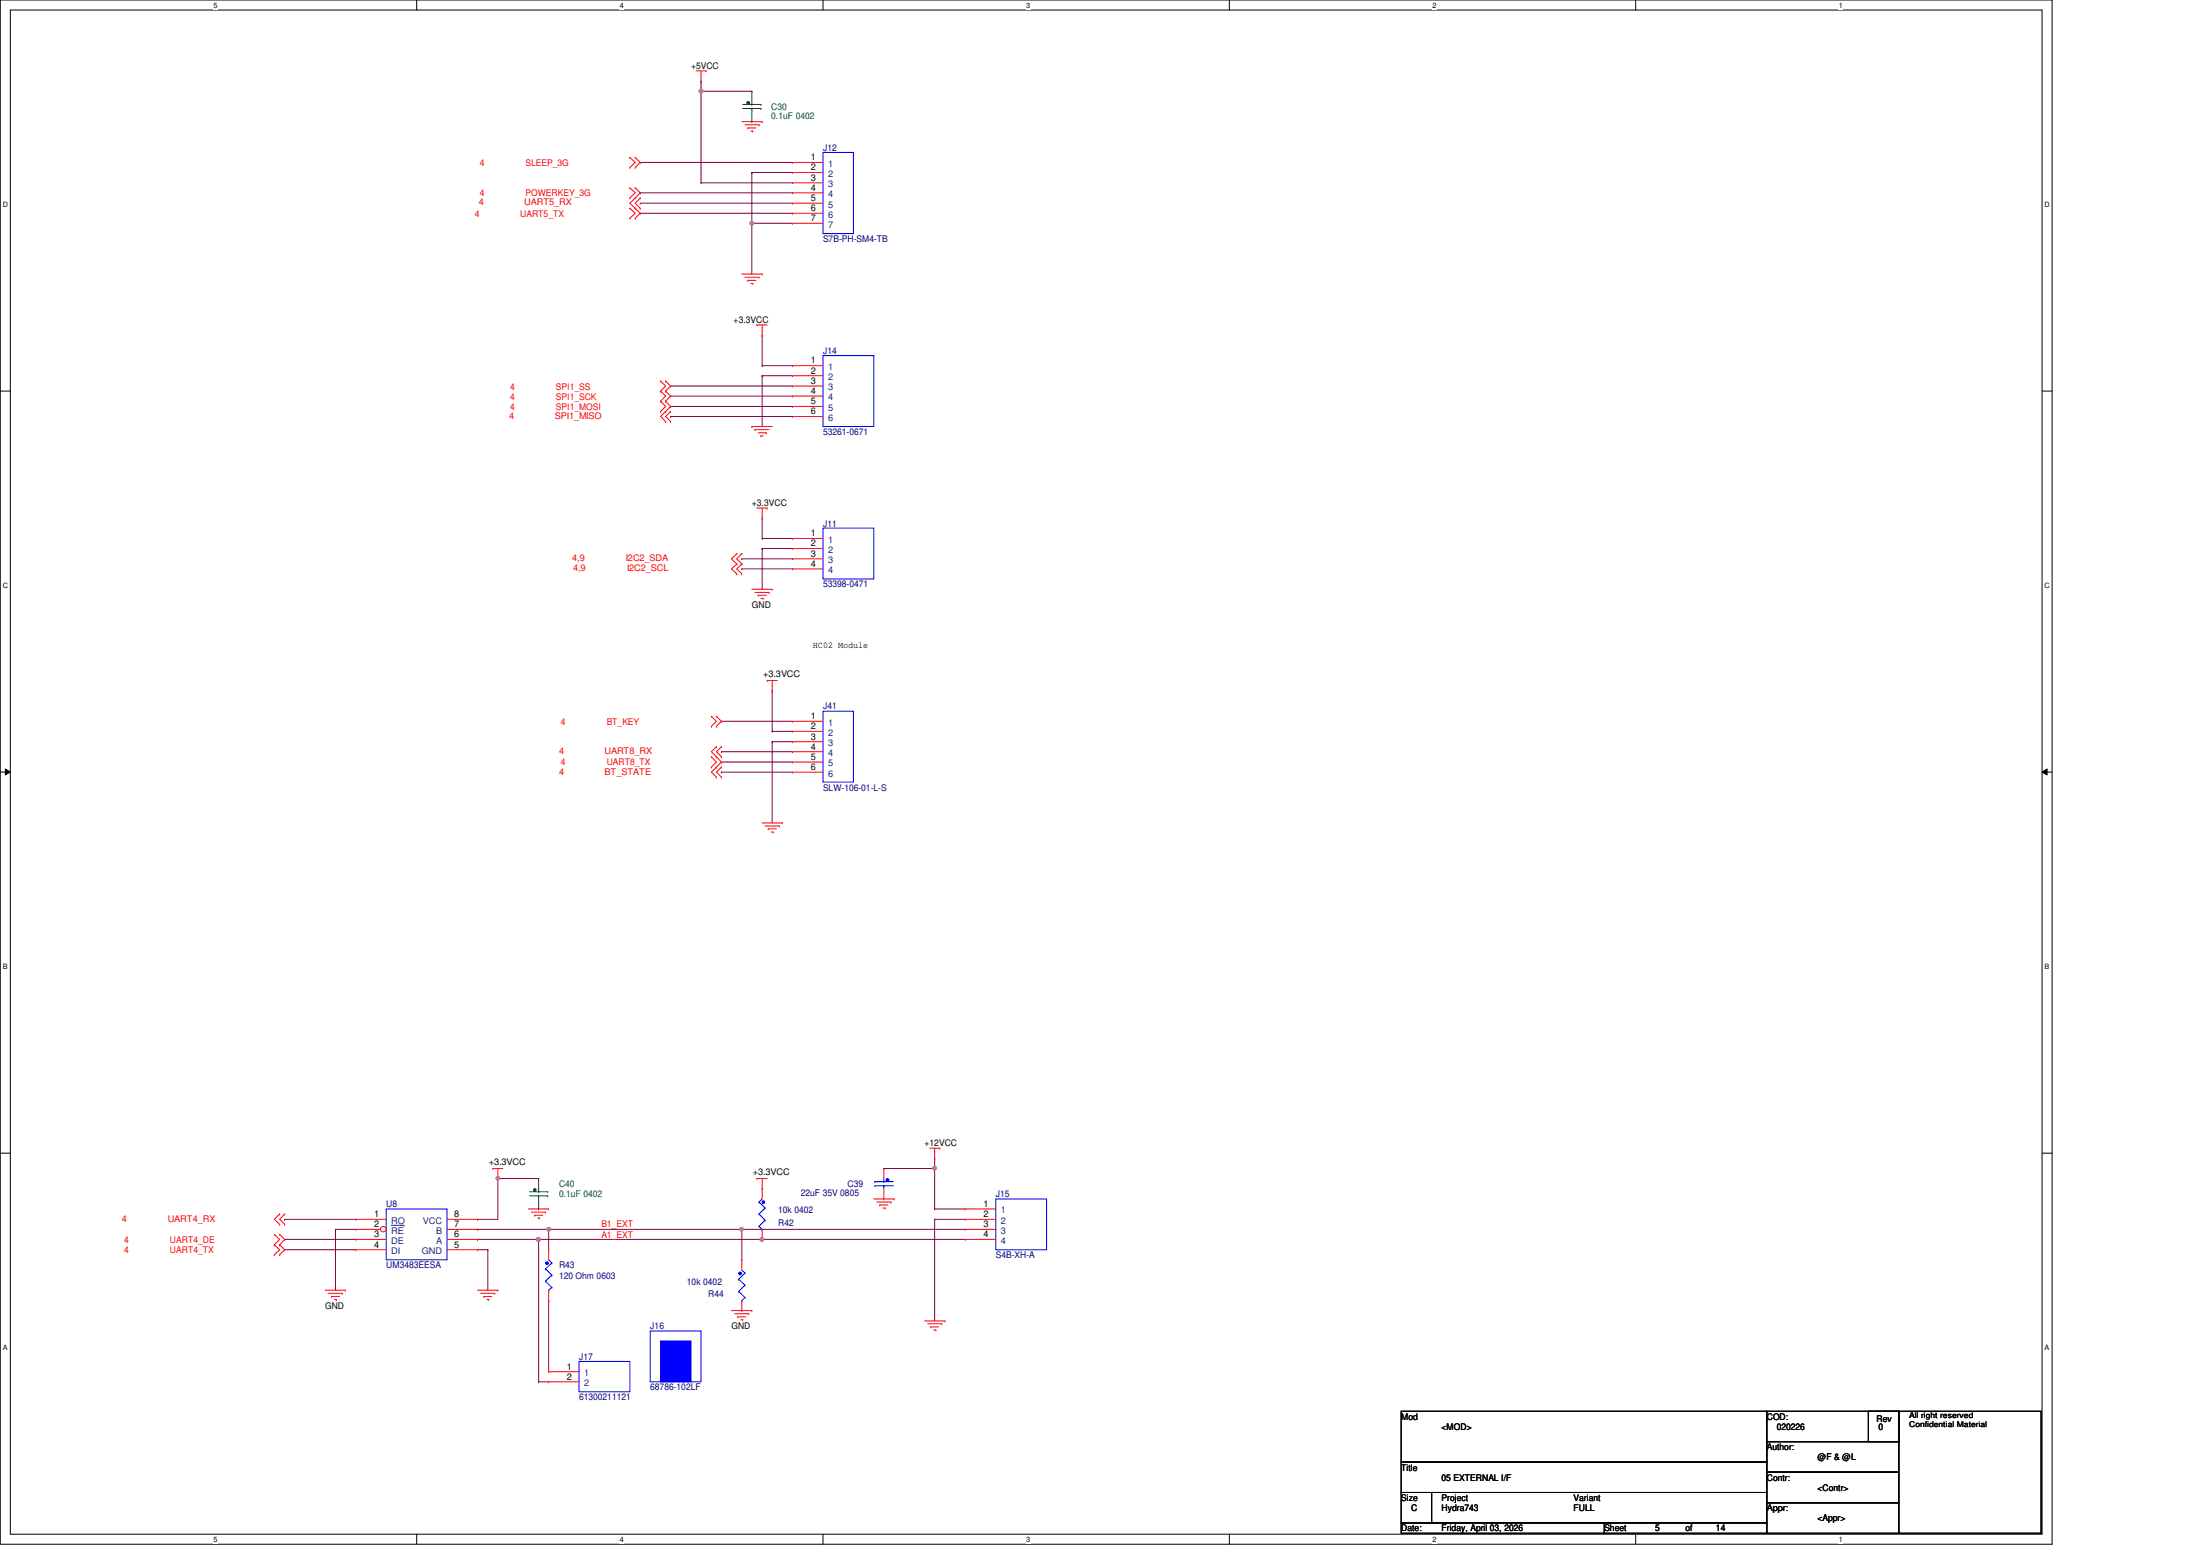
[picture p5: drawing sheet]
<svg xmlns="http://www.w3.org/2000/svg" width="297mm" height="210mm" viewBox="0 0 297 210" stroke-linecap="round" stroke-linejoin="round" font-family="sans-serif">
<path d="M0 0h277.1v208.4h-277.1zM1.4 1.4h274.3v205.7h-274.3z" fill="none" stroke="#000" stroke-width=".14"/>
<g fill="#fff">
<path d="M28.8 .1h.6v1.1h-.6z"/>
<path d="M28.8 207.2h.6v1.1h-.6z"/>
</g>
<path d="M56.3 0v1.4M56.3 207.1v1.3" fill="none" stroke="#000" stroke-width=".14"/>
<g fill="#fff">
<path d="M83.7 .1h.5v1.1h-.5z"/>
<path d="M83.7 207.2h.5v1.1h-.5z"/>
</g>
<path d="M111.1 0v1.4M111.1 207.1v1.3" fill="none" stroke="#000" stroke-width=".14"/>
<g fill="#fff">
<path d="M138.6 .1h.5v1.1h-.5z"/>
<path d="M138.6 207.2h.5v1.1h-.5z"/>
</g>
<path d="M166 0v1.4M166 207.1v1.3" fill="none" stroke="#000" stroke-width=".14"/>
<g fill="#fff">
<path d="M193.4 .1h.6v1.1h-.6z"/>
<path d="M193.4 207.2h.6v1.1h-.6z"/>
</g>
<path d="M220.8 0v1.4M220.8 207.1v1.3" fill="none" stroke="#000" stroke-width=".14"/>
<g fill="#fff">
<path d="M248.3 .1h.5v1.1h-.5z"/>
<path d="M248.3 207.2h.5v1.1h-.5z"/>
<path d="M.4 27.1h.7v1.1h-.7z"/>
<path d="M276.1 27.1h.7v1.1h-.7z"/>
<path d="M.4 78.5h.7v1.1h-.7z"/>
<path d="M276.1 78.5h.7v1.1h-.7z"/>
</g>
<path d="M0 52.8h1.4M275.7 52.8h1.4" fill="none" stroke="#000" stroke-width=".14"/>
<g fill="#fff">
<path d="M.4 129.9h.6v1.1h-.6z"/>
<path d="M276.1 129.9h.6v1.1h-.6z"/>
</g>
<path d="M0 104.2h1.4M.7 103.8l.7 .4-.7 .4zM275.7 104.2l.7-.4v.8zM275.7 104.2h1.4" fill="none" stroke="#000" stroke-width=".14"/>
<path d="M.7 103.8l.7 .4-.7 .4zM275.7 104.2l.7-.4v.8z" fill="#000"/>
<g fill="#fff">
<path d="M.4 181.4h.6v1.1h-.6z"/>
<path d="M276.1 181.4h.6v1.1h-.6z"/>
</g>
<path d="M0 155.7h1.4M275.7 155.7h1.4" fill="none" stroke="#000" stroke-width=".14"/>
<path d="M45.3 165.9h.1M45.3 165.9v8.3M74.1 165.9h.1M74.1 165.9h56.2M100.2 165.9h.1M100.2 165.9v4.2M102.9 167.3h.1M102.9 167.3h27.4" fill="none" stroke="#7f0040" stroke-width=".14"/>
<circle cx="100.1" cy="165.9" r=".25" fill="#f0f"/>
<circle cx="100.1" cy="165.9" r=".25" fill="none" stroke="#f0f" stroke-width=".14"/>
<circle cx="74.1" cy="165.9" r=".25" fill="#f0f"/>
<circle cx="74.1" cy="165.9" r=".25" fill="none" stroke="#f0f" stroke-width=".14"/>
<path d="M72.7 167.3h.1M72.7 167.3h30.2" fill="none" stroke="#7f0040" stroke-width=".14"/>
<circle cx="102.9" cy="167.3" r=".26" fill="#f0f"/>
<circle cx="102.9" cy="167.3" r=".26" fill="none" stroke="#f0f" stroke-width=".14"/>
<circle cx="72.7" cy="167.3" r=".26" fill="#f0f"/>
<circle cx="72.7" cy="167.3" r=".26" fill="none" stroke="#f0f" stroke-width=".14"/>
<g fill="none" stroke="#7f0040" stroke-width=".14">
<path d="M67.2 159.1h.1M67.2 159.1v5.5h-2.7M67.2 159.1h5.5M64.5 164.6h.1M64.5 168.7h.1M64.5 168.7h1.4M65.9 168.7h.1M65.9 168.7v5.5M72.7 167.3h.1M72.7 167.3v19.2M74.1 165.9h.1M74.1 165.9v2.8"/>
<path d="M72.7 186.5h.1M72.7 186.5h1.4"/>
</g>
<circle cx="67.2" cy="159.1" r=".25" fill="#f0f"/>
<circle cx="67.2" cy="159.1" r=".25" fill="none" stroke="#f0f" stroke-width=".14"/>
<path d="M64.5 167.3h.1M64.5 167.3h8.2" fill="none" stroke="#7f0040" stroke-width=".14"/>
<circle cx="72.7" cy="167.3" r=".26" fill="#f0f"/>
<circle cx="72.7" cy="167.3" r=".26" fill="none" stroke="#f0f" stroke-width=".14"/>
<path d="M64.5 165.9h.1M64.5 165.9h9.6" fill="none" stroke="#7f0040" stroke-width=".14"/>
<circle cx="74.1" cy="165.9" r=".25" fill="#f0f"/>
<circle cx="74.1" cy="165.9" r=".25" fill="none" stroke="#f0f" stroke-width=".14"/>
<g fill="none" stroke="#7f0040" stroke-width=".14">
<path d="M94.7 12.3h.1M94.7 12.3v12.4M102.9 50.7h.1M102.9 45.3h.1M102.9 49.4h.1M102.9 45.3v4.1M102.9 50.7v6.9M102.9 50.7h4.1M102.9 49.4h4.1M100.2 75.4h.1M100.2 76.8h.1M100.2 75.4h6.8"/>
<path d="M100.2 76.8h6.8M102.9 74h.1M102.9 69.9h.1M102.9 72.7h.1M102.9 69.9v2.8M102.9 74v5.5M102.9 74h4.1M102.9 72.7h4.1M119.3 157.7h.1M126.2 156.3h.1M126.2 156.3v1.4h-6.9M38.4 164.6h.1"/>
<path d="M38.4 167.3h.1M38.4 168.7h.1M38.4 164.6h9.6M38.4 167.3h9.6M38.4 168.7h9.6M45.3 165.9h.1M45.3 165.9h2.7M74.1 175.6h.1M74.1 175.6v9.6M126.2 164.6h.1M126.2 164.6v13.7"/>
</g>
<circle cx="94.7" cy="12.3" r=".26" fill="#f0f"/>
<circle cx="94.7" cy="12.3" r=".26" fill="none" stroke="#f0f" stroke-width=".14"/>
<path d="M94.7 24.7h.1M94.7 24.7h12.3M101.5 23.3h.1M101.5 30.1h.1M101.5 23.3h5.5M101.5 23.3v6.8M101.5 30.1h5.5" fill="none" stroke="#7f0040" stroke-width=".14"/>
<circle cx="101.5" cy="30.1" r=".26" fill="#f0f"/>
<circle cx="101.5" cy="30.1" r=".26" fill="none" stroke="#f0f" stroke-width=".14"/>
<g fill="none" stroke="#7f0040" stroke-width=".14">
<path d="M94.7 12.3h.1M94.7 11h.1M94.7 12.3h6.8M94.7 11v1.3M86.4 26h.1M86.4 27.4h.1M86.4 28.8h.1M86.4 21.9h.1M86.4 26h20.6M86.4 27.4h20.6M86.4 28.8h20.6M86.4 21.9h20.6"/>
<path d="M101.5 30.1h.1M101.5 30.1v6.9M90.5 52.1h.1M90.5 53.5h.1M90.5 54.9h.1M90.5 56.2h.1M90.5 52.1h16.5M90.5 53.5h16.5M90.5 54.9h16.5M90.5 56.2h16.5M97.4 97.4h.1M97.4 97.4h9.6"/>
<path d="M104.3 93.3h.1M104.3 98.7h.1M104.3 93.3v5.4M104.3 98.7h2.7M97.4 101.5h.1M97.4 102.9h.1M97.4 104.2h.1M97.4 101.5h9.6M97.4 102.9h9.6M97.4 104.2h9.6M104.3 100.1h.1M104.3 100.1v11"/>
<path d="M104.3 100.1h2.7M126.2 157.7h.1M126.2 157.7v5.5M126.2 163.2h.1M126.2 163.2h4.1"/>
</g>
<circle cx="126.2" cy="157.7" r=".26" fill="#f0f"/>
<circle cx="126.2" cy="157.7" r=".26" fill="none" stroke="#f0f" stroke-width=".14"/>
<path d="M126.2 164.6h.1M126.2 164.6h4.1" fill="none" stroke="#7f0040" stroke-width=".14"/>
<g fill="none" stroke="#f00" stroke-width=".14">
<path d="M94 9.6h1.3M94.7 11h.1M94.7 9.6v1.4M95.3 9.6h.1M100.2 16.4h2.7M100.6 16.8h1.9M101 17.3h.1M101 17.3h1.1M101.4 17.7h.2M101.6 17.7h.1M102.5 16.8h.1M102.9 16.4h.1"/>
<path d="M85 26.7h.1M85 25.4h.1M85 29.5h.1M85 28.1h.1M85 22.6h.1M85 21.3h.1M85 25.4l.8 .6-.8 .7M85 28.1l.8 .7-.8 .7M85 21.3l.8 .6-.8 .7M85.8 25.4h.1M85.8 26.7h.1M85.8 28.1h.1"/>
<path d="M85.8 29.5h.1M85.8 21.3h.1M85.8 22.6h.1M85.8 25.4l.6 .6-1.4 1.4 .8 .7M85.8 28.1l.6 .7-.6 .7M85.8 21.3l.6 .6-.6 .7M86.4 26.7h.1M86.4 28.1h.1M86.4 26.7l-.6 .7 .6 .7M100.2 37h2.7M100.6 37.4h1.9M101 37.8h.1"/>
<path d="M101 37.8h1.1M101.4 38.3h.2M101.6 38.3h.1M102.5 37.4h.1M102.9 37h.1M89.2 52.8h.1M89.2 51.4h.1M89.2 54.1h.1M89.2 55.5h.1M89.2 51.4l.7 .7-.7 .7M89.2 52.8l.7 .7-.7 .6M89.2 54.1l.7 .8-.7 .6"/>
<path d="M89.9 51.4h.1M89.9 52.8h.1M89.9 54.1h.1M89.9 55.5h.1M89.9 56.9h.1M89.9 51.4l.6 .7-.6 .7M89.9 52.8l.6 .7-.6 .6M89.9 54.1l.6 .8-1.3 1.3 .7 .7M90.5 55.5h.1M90.5 56.9h.1M90.5 55.5l-.6 .7 .6 .7M101.5 57.6h.1"/>
<path d="M101.5 57.6h2.8M101.9 58h.1M101.9 58h1.9M102.2 43.9h.1M102.2 43.9h1.4M102.4 58.4h1.1M102.7 58.8h.1M102.7 58.8h.3M102.9 45.3h.1M102.9 43.9v1.4M103.5 58.4h.1M107 49.4h.1"/>
<path d="M107 50.7h.1M107 52.1h.1M107 53.5h.1M107 54.9h.1M107 56.2h.1M107 49.4h4.1M107 50.7h4.1M107 52.1h4.1M107 53.5h4.1M107 54.9h4.1M107 56.2h4.1M99.5 74.7h.1"/>
<path d="M99.5 76.1h.1M99.5 77.5h.1M99.5 74.7l-.7 .7 .7 .7M99.5 76.1l-.7 .7 .7 .7M100.2 74.7h.1M100.2 76.1h.1M100.2 77.5h.1M100.2 74.7l-.7 .7 .7 .7M100.2 76.1l-.7 .7 .7 .7M101.5 79.5h2.8M101.9 80h1.9M102.2 68.6h1.4"/>
<path d="M102.9 69.9h.1M102.9 68.6v1.3M103.6 68.6h.1M103.8 80h.1M104.3 79.5h.1M96.1 98h.1M96.1 96.7h.1M96.1 96.7l.6 .7-.6 .6M96.7 96.7h.1M96.7 98h.1M96.7 96.7l.7 .7-.7 .6M102.4 80.3h.1"/>
<path d="M102.4 80.3h1.1M102.7 80.8h.3M103 80.8h.1M103.6 91.9h.1M103.6 91.9h1.3M104.3 93.3h.1M104.3 91.9v1.4M96.1 103.5h.1M96.1 102.2h.1M96.1 102.2l.6 .7-.6 .6M96.7 102.2h.1M96.7 103.5h.1"/>
<path d="M96.7 100.8h.1M96.7 104.9h.1M96.7 102.2l.7 .7-1.3 1.3 .6 .7M96.7 100.8l-.6 .7 .6 .7M97.4 100.8h.1M97.4 102.2h.1M97.4 103.5h.1M97.4 104.9h.1M97.4 100.8l-.7 .7 .7 .7M97.4 103.5l-.7 .7 .7 .7M102.9 111.1h2.7M103.3 111.5h1.9"/>
<path d="M103.7 111.9h.1M103.7 111.9h1.1M104.1 112.3h.3M104.4 112.3h.1M105.2 111.5h.1M105.6 111.1h.1M66.5 157.7h.1M66.5 157.7h1.4M67.2 159.1h.1M67.2 157.7v1.4M102.2 159.1h.1M102.2 159.1h1.4"/>
<path d="M102.9 159.1v1.3M125.5 155h1.4M126.2 156.3h.1M126.2 155v1.3M126.9 155h.1M37 169.4h.1M37 168h.1M37 166.6h.1M37 168l.8 .7-.8 .7M37 166.6l.8 .7-.8 .7M37.8 168h.1M37.8 169.4h.1"/>
<path d="M37.8 163.9h.1M37.8 165.3h.1M37.8 166.6h.1M37.8 168l.6 .7-.6 .7M37.8 163.9l-.8 .7 .8 .7M37.8 166.6l.6 .7-.6 .7M38.4 163.9h.1M38.4 165.3h.1M38.4 163.9l-.6 .7 .6 .7M43.9 174.2h2.7M44.3 174.6h1.9M44.7 175h.1"/>
<path d="M44.7 175h1.1M45.2 175.4h.2M45.4 175.4h.1M46.2 174.6h.1M46.6 174.2h.1M64.5 174.2h2.7M64.9 174.6h1.9M65.3 175h.1M65.3 175h1.1M65.7 175.4h.3M66 175.4h.1M66.8 174.6h.1"/>
<path d="M67.2 174.2h.1M71.3 163.2h2.8M71.8 163.6h1.9M72.2 164h.1M72.2 164h1.1M72.6 164.4h.3M72.9 164.4h.1M73.7 163.6h.1M74.1 163.2h.1M98.8 176.9h2.7M99.2 177.3h1.9M99.6 177.8h.1"/>
<path d="M99.6 177.8h1.1M100 178.1h.3M100.3 178.1h.1M101.1 177.3h.1M101.5 176.9h.1M102.9 160.4h.1M118 161.8h2.7M118.4 162.3h1.9M118.8 162.6h.1M118.8 162.6h1.1M119.2 163.1h.3M119.5 163.1h.1"/>
<path d="M120.3 162.3h.1M120.7 161.8h.1M124.8 178.3h2.8M125.3 178.7h1.9M125.6 179.1h.1M125.6 179.1h1.1M126.1 179.5h.3M126.4 179.5h.1M127.2 178.7h.1M127.6 178.3h.1"/>
</g>
<path d="M189.2 197.4h49.3v4.1h-49.3zM189.2 190.5h49.3v6.9h-49.3zM238.5 190.5h17.9v4.1h-17.9zM238.5 194.6h17.9v4.1h-17.9zM238.5 198.7h17.9v4.2h-17.9zM252.3 190.5h4.1v4.1h-4.1zM256.4 190.5h19.2v16.5h-19.2zM189.2 201.5h4.1v4.1h-4.1zM189.2 205.6h27.4v1.4h-27.4zM193.3 201.5h45.2v4.1h-45.2zM216.6 205.6h21.9v1.4h-21.9zM238.5 202.9h17.9v4.1h-17.9z" fill="none" stroke="#000" stroke-width=".14"/>
<path d="M111.1 48h6.9v9.6h-6.9z" fill="none" stroke="#00f" stroke-width=".14"/>
<path d="M100.3 14.6h2.4M100.3 14.1h2.4M101.5 14.6h.1M101.5 14.6v.5M102.7 14.6h.1M102.7 14.1h.1" fill="none" stroke="#007f00" stroke-width=".14"/>
<path d="M100.9 13.8h.3v.2h-.3z" fill-rule="evenodd" fill="#007f00"/>
<path d="M100.9 13.8h.3v.2h-.3zM101.5 14.1h.1M101.5 12.3h.1M101.5 16.4h.1M101.5 12.3v1.8M101.5 15.1v1.3" fill="none" stroke="#007f00" stroke-width=".14"/>
<path d="M52.2 163.2h8.2v6.9h-8.2z" fill="none" stroke="#00f" stroke-width=".14"/>
<path d="M48 164.6h.1M48 164.6h4.2" fill="none" stroke="#f00" stroke-width=".14"/>
<circle cx="51.7" cy="165.9" r=".37" fill="#fff"/>
<g fill="none" stroke="#f00" stroke-width=".14">
<path d="M48 165.9h.1M48 167.3h.1M48 168.7h.1M48 165.9h3.3M48 167.3h4.2M48 168.7h4.2M60.4 165.9h4.1M60.4 167.3h4.1M60.4 168.7h4.1M60.4 164.6h4.1M64.5 164.6h.1M64.5 165.9h.1"/>
<path d="M64.5 167.3h.1M64.5 168.7h.1"/>
<circle cx="51.7" cy="165.9" r=".37"/>
</g>
<path d="M52.8 165.4h1.7M54.5 165.4h.1" fill="none" stroke="#00407f" stroke-width=".14"/>
<path d="M71.5 161.4h2.5M71.5 160.9h2.5M72.7 161.4h.1M72.7 161.4v.4M74 161.4h.1M74 160.9h.1" fill="none" stroke="#007f00" stroke-width=".14"/>
<path d="M72.1 160.5h.2v.3h-.1h-.1z" fill-rule="evenodd" fill="#007f00"/>
<path d="M72.7 159.1h.1M72.7 159.1v1.8M72.1 160.5h.2v.3h-.1h-.1zM72.7 160.9h.1M72.7 163.2h.1M72.7 161.8v1.4" fill="none" stroke="#007f00" stroke-width=".14"/>
<g fill="none" stroke="#00f" stroke-width=".14">
<path d="M111.1 96h4.1v9.6h-4.1zM73.7 171.3h.1M73.7 172.9h.1M73.7 171.3l.8 .8M73.7 172.9l.8 .9M74.1 174.2h.1M74.1 170.1l.4 .4M74.5 170.5h.1M74.5 172.1h.1M74.5 173.8h.1M74.5 170.5l-.8 .8M74.5 172.1l-.8 .8"/>
<path d="M74.5 173.8l-.4 .4"/>
</g>
<path d="M107 97.4h.1M107 98.7h.1M107 97.4h4.1M107 98.7h4.1M107 100.1h.1M107 102.9h.1M107 101.5h.1M107 104.2h.1M107 100.1h4.1M107 102.9h4.1M107 101.5h4.1M107 104.2h4.1" fill="none" stroke="#f00" stroke-width=".14"/>
<path d="M73.7 170.4h.3v.2h-.3z" fill-rule="evenodd" fill="#00f"/>
<g fill="none" stroke="#00f" stroke-width=".14">
<path d="M73.7 170.4h.3v.2h-.3zM102.5 162.3h.1M102.5 163.9h.1M102.5 165.5h.1M102.5 162.3l.8 .8M102.5 163.9l.8 .8M102.5 165.5l.4 .4M102.9 165.9h.1M102.9 161.8l-.4 .5M103.3 163.1h.1M103.3 164.7h.1M103.3 163.1l-.8 .8"/>
<path d="M103.3 164.7l-.8 .8M134.4 161.8h6.9v6.9h-6.9z"/>
</g>
<path d="M74.1 168.7h.1M74.1 175.6h.1M74.1 168.7v1.4M74.1 174.2v1.4M130.3 163.2h.1M130.3 164.6h.1M130.3 165.9h.1M130.3 167.3h.1M130.3 163.2h4.1M130.3 164.6h4.1M130.3 165.9h4.1M130.3 167.3h4.1" fill="none" stroke="#f00" stroke-width=".14"/>
<path d="M102.9 162.1h.3v.3l-.1 .1-.2-.1z" fill-rule="evenodd" fill="#00f"/>
<path d="M87.8 179.7h6.9v6.8h-6.9zM102.9 162.1h.3v.3l-.1 .1-.2-.1zM78.2 183.8h6.8v4.1h-6.8z" fill="none" stroke="#00f" stroke-width=".14"/>
<path d="M102.9 160.4h.1M102.9 167.3h.1M102.9 160.4v1.4M102.9 165.9v1.4M74.1 185.2h.1M74.1 186.5h.1M74.1 185.2h4.1M74.1 186.5h4.1" fill="none" stroke="#f00" stroke-width=".14"/>
<path d="M89.2 181h4.1v5.5h-4.1z" fill-rule="evenodd" fill="#00f"/>
<g fill="none" stroke="#00f" stroke-width=".14">
<path d="M111.1 71.3h6.9v6.8h-6.9zM99.7 172.7h.1M99.7 174.3h.1M99.7 172.7l.9 .8M99.7 174.3l.9 .8M100.2 175.6h.1M100.2 171.4l.4 .4M100.6 171.8h.1M100.6 173.5h.1M100.6 175.1h.1M100.6 171.8l-.9 .9M100.6 173.5l-.9 .8"/>
<path d="M100.6 175.1l-.4 .5M89.2 181h4.1v5.5h-4.1z"/>
</g>
<path d="M107 72.7h.1M107 74h.1M107 75.4h.1M107 76.8h.1M107 72.7h4.1M107 74h4.1M107 75.4h4.1M107 76.8h4.1" fill="none" stroke="#f00" stroke-width=".14"/>
<path d="M99.8 171.8h.3v.2l-.2 .1-.1-.1z" fill-rule="evenodd" fill="#00f"/>
<path d="M111.1 20.6h4.1v10.9h-4.1zM118.1 159.5h.1M118.1 159.5h2.5M99.8 171.8h.3v.2l-.2 .1-.1-.1zM118.1 160.1h.1M118.1 160.1h2.5M119.3 160.1h.1M119.3 160.1v.3" fill="none" stroke="#00f" stroke-width=".14"/>
<g fill="none" stroke="#f00" stroke-width=".14">
<path d="M107 21.9h.1M107 24.7h.1M107 27.4h.1M107 23.3h.1M107 26h.1M107 28.8h.1M107 30.1h.1M107 21.9h4.1M107 24.7h4.1M107 27.4h4.1M107 23.3h4.1M107 26h4.1"/>
<path d="M107 28.8h4.1M107 30.1h4.1M100.2 170.1h.1M100.2 176.9h.1M100.2 170.1v1.3M100.2 175.6v1.3"/>
</g>
<path d="M119.7 159.1h.3v.3l-.2 .1-.1-.1z" fill-rule="evenodd" fill="#00f"/>
<path d="M119.3 159.5h.1M119.3 159.1v.4M119.7 159.1h.3v.3l-.2 .1-.1-.1z" fill="none" stroke="#00f" stroke-width=".14"/>
<path d="M119.3 157.7h.1M119.3 157.7v1.4M119.3 161.8h.1M119.3 160.4v1.4" fill="none" stroke="#f00" stroke-width=".14"/>
<circle cx="100.1" cy="165.9" r=".25" fill="#f0f"/>
<circle cx="100.1" cy="165.9" r=".25" fill="none" stroke="#f0f" stroke-width=".14"/>
<circle cx="74.1" cy="165.9" r=".25" fill="#f0f"/>
<circle cx="74.1" cy="165.9" r=".25" fill="none" stroke="#f0f" stroke-width=".14"/>
<circle cx="102.9" cy="167.3" r=".26" fill="#f0f"/>
<circle cx="102.9" cy="167.3" r=".26" fill="none" stroke="#f0f" stroke-width=".14"/>
<circle cx="72.7" cy="167.3" r=".26" fill="#f0f"/>
<circle cx="72.7" cy="167.3" r=".26" fill="none" stroke="#f0f" stroke-width=".14"/>
<circle cx="67.2" cy="159.1" r=".25" fill="#f0f"/>
<circle cx="67.2" cy="159.1" r=".25" fill="none" stroke="#f0f" stroke-width=".14"/>
<circle cx="72.7" cy="167.3" r=".26" fill="#f0f"/>
<circle cx="72.7" cy="167.3" r=".26" fill="none" stroke="#f0f" stroke-width=".14"/>
<circle cx="74.1" cy="165.9" r=".25" fill="#f0f"/>
<circle cx="74.1" cy="165.9" r=".25" fill="none" stroke="#f0f" stroke-width=".14"/>
<circle cx="94.7" cy="12.3" r=".26" fill="#f0f"/>
<circle cx="94.7" cy="12.3" r=".26" fill="none" stroke="#f0f" stroke-width=".14"/>
<circle cx="101.5" cy="30.1" r=".26" fill="#f0f"/>
<circle cx="101.5" cy="30.1" r=".26" fill="none" stroke="#f0f" stroke-width=".14"/>
<circle cx="126.2" cy="157.7" r=".26" fill="#f0f"/>
<circle cx="126.2" cy="157.7" r=".26" fill="none" stroke="#f0f" stroke-width=".14"/>
<g font-size="1.2">
<text x="93.3" y="9.4">+5VCC</text>
<text x="109.5" y="21.6">1</text>
<text x="109.5" y="23">2</text>
<text x="109.5" y="24.4">3</text>
<text x="109.5" y="27.1">5</text>
<text x="109.5" y="25.7">4</text>
<text x="109.5" y="28.5">6</text>
<text x="109.5" y="29.8">7</text>
<text x="99.1" y="43.6">+3.3VCC</text>
<text x="109.5" y="49.1">1</text>
<text x="109.5" y="50.4">2</text>
<text x="109.5" y="51.8">3</text>
<text x="109.5" y="53.2">4</text>
<text x="109.5" y="54.6">5</text>
<text x="109.5" y="55.9">6</text>
<text x="101.5" y="68.3">+3.3VCC</text>
<text x="109.5" y="72.4">1</text>
<text x="109.5" y="73.7">2</text>
<text x="109.5" y="75.1">3</text>
<text x="109.5" y="76.5">4</text>
<text x="101.5" y="82">GND</text>
<text x="109.8" y="87.4">HC02 Module</text>
<text x="103" y="91.4">+3.3VCC</text>
<text x="109.5" y="97.1">1</text>
<text x="109.5" y="99.8">3</text>
<text x="109.5" y="98.4">2</text>
<text x="109.5" y="101.2">4</text>
<text x="109.5" y="102.6">5</text>
<text x="109.5" y="103.9">6</text>
<text x="124.8" y="154.7">+12VCC</text>
<text x="66" y="157.2">+3.3VCC</text>
<text x="101.6" y="158.6">+3.3VCC</text>
<text x="50.5" y="164.3">1</text>
<text x="50.5" y="165.7">2</text>
<text x="50.5" y="167">3</text>
<text x="61.3" y="164.3">8</text>
<text x="61.3" y="165.7">7</text>
<text x="61.3" y="167">6</text>
<text x="132.8" y="162.9">1</text>
<text x="132.8" y="164.3">2</text>
<text x="132.8" y="165.7">3</text>
<text x="132.8" y="167">4</text>
<text x="50.5" y="168.4">4</text>
<text x="61.3" y="168.4">5</text>
<text x="43.9" y="176.7">GND</text>
<text x="98.8" y="179.5">GND</text>
<text x="76.5" y="184.9">1</text>
<text x="76.5" y="186.2">2</text>
<text x="189.2" y="191.6">Mod</text>
<text x="238.5" y="191.6">COD:</text>
<text x="253.4" y="191.9">Rev</text>
<text x="194.6" y="193">&lt;MOD&gt;</text>
<text x="238.5" y="195.7">Author:</text>
<text x="239.9" y="193">020226</text>
<text x="245.4" y="197.1">@F &amp; @L</text>
<text x="253.6" y="193">0</text>
<text x="189.2" y="202.6">Size</text>
<text x="189.2" y="198.5">Title</text>
<text x="194.6" y="202.6">Project</text>
<text x="194.6" y="199.9">05 EXTERNAL I/F</text>
<text x="212.5" y="202.6">Variant</text>
<text x="238.5" y="199.9">Contr:</text>
<text x="245.4" y="201.3">&lt;Contr&gt;</text>
<text x="189.2" y="206.7">Date:</text>
<text x="190.5" y="204">C</text>
<text x="194.6" y="206.7">Friday, April 03, 2026</text>
<text x="194.6" y="204">Hydra743</text>
<text x="212.5" y="204">FULL</text>
<text x="216.6" y="206.7">Sheet</text>
<text x="223.5" y="206.7">5</text>
<text x="227.6" y="206.7">of</text>
<text x="231.7" y="206.7">14</text>
<text x="238.5" y="204">Appr:</text>
<text x="245.4" y="205.4">&lt;Appr&gt;</text>
</g>
<g font-size="1.2" fill="#007f00">
<text x="104.1" y="14.9">C30</text>
<text x="104.1" y="16.1">0.1uF 0402</text>
<text x="75.5" y="160.2">C40</text>
<text x="75.5" y="161.6">0.1uF 0402</text>
</g>
<g font-size="1.2" fill="#f00">
<text x="64.8" y="22.4">4</text>
<text x="70.9" y="22.4">SLEEP_3G</text>
<text x="64.1" y="29.3">4</text>
<text x="64.6" y="27.7">4</text>
<text x="64.8" y="26.5">4</text>
<text x="70.2" y="29.3">UART5_TX</text>
<text x="70.8" y="27.7">UART5_RX</text>
<text x="70.9" y="26.5">POWERKEY_3G</text>
<text x="68.9" y="52.6">4</text>
<text x="68.9" y="53.9">4</text>
<text x="75.1" y="52.6">SPI1_SS</text>
<text x="75.1" y="53.9">SPI1_SCK</text>
<text x="68.7" y="56.6">4</text>
<text x="68.9" y="55.3">4</text>
<text x="74.9" y="56.6">SPI1_MISO</text>
<text x="75.1" y="55.3">SPI1_MOSI</text>
<text x="77.3" y="75.7">4,9</text>
<text x="77.4" y="77.1">4,9</text>
<text x="84.5" y="75.7">I2C2_SDA</text>
<text x="84.7" y="77.1">I2C2_SCL</text>
<text x="75.5" y="101.8">4</text>
<text x="75.7" y="97.8">4</text>
<text x="81.6" y="101.8">UART8_RX</text>
<text x="81.9" y="97.8">BT_KEY</text>
<text x="75.5" y="104.6">4</text>
<text x="75.7" y="103.3">4</text>
<text x="81.6" y="104.6">BT_STATE</text>
<text x="81.9" y="103.3">UART8_TX</text>
<text x="16.5" y="164.9">4</text>
<text x="16.8" y="167.8">4</text>
<text x="22.6" y="164.9">UART4_RX</text>
<text x="22.9" y="167.8">UART4_DE</text>
<text x="81.2" y="165.7">B1_EXT</text>
<text x="81.2" y="167">A1_EXT</text>
<text x="16.8" y="169.2">4</text>
<text x="22.9" y="169.2">UART4_TX</text>
</g>
<g font-size="1.2" fill="#00007f">
<text x="111.1" y="20.3">J12</text>
<text x="111.1" y="32.7">S7B-PH-SM4-TB</text>
<text x="111.1" y="47.8">J14</text>
<text x="111.1" y="58.7">53261-0671</text>
<text x="111.1" y="71.1">J11</text>
<text x="111.1" y="79.3">53398-0471</text>
<text x="111.1" y="95.8">J41</text>
<text x="111.1" y="106.7">SLW-106-01-L-S</text>
<text x="108.1" y="161.5">22uF 35V 0805</text>
<text x="114.4" y="160.2">C39</text>
<text x="134.4" y="161.6">J15</text>
<text x="52.2" y="163">U8</text>
<text x="105.1" y="165.4">R42</text>
<text x="105.1" y="163.8">10k 0402</text>
<text x="52.2" y="171.2">UM3483EESA</text>
<text x="75.5" y="171.2">R43</text>
<text x="75.5" y="172.6">120 Ohm 0603</text>
<text x="92.7" y="173.4">10k 0402</text>
<text x="134.4" y="169.8">S4B-XH-A</text>
<text x="87.8" y="179.5">J16</text>
<text x="95.6" y="175">R44</text>
<text x="78.2" y="183.6">J17</text>
<text x="78.2" y="189">61300211121</text>
<text x="87.8" y="187.7">68786-102LF</text>
</g>
<g font-size="1.2" fill="#00407f">
<text x="111.8" y="22.5">1</text>
<text x="111.8" y="23.9">2</text>
<text x="111.8" y="25.3">3</text>
<text x="111.8" y="28">5</text>
<text x="111.8" y="26.6">4</text>
<text x="111.8" y="29.4">6</text>
<text x="111.8" y="30.7">7</text>
<text x="111.8" y="50">1</text>
<text x="111.8" y="51.3">2</text>
<text x="111.8" y="52.7">3</text>
<text x="111.8" y="54.1">4</text>
<text x="111.8" y="55.5">5</text>
<text x="111.8" y="56.8">6</text>
<text x="111.8" y="73.3">1</text>
<text x="111.8" y="74.6">2</text>
<text x="111.8" y="76">3</text>
<text x="111.8" y="77.4">4</text>
<text x="111.8" y="98">1</text>
<text x="111.8" y="100.7">3</text>
<text x="111.8" y="99.3">2</text>
<text x="111.8" y="103.5">5</text>
<text x="111.8" y="102.1">4</text>
<text x="111.8" y="104.8">6</text>
<text x="52.8" y="165.2">RO</text>
<text x="52.8" y="166.5">RE</text>
<text x="52.8" y="167.9">DE</text>
<text x="57.1" y="165.2">VCC</text>
<text x="58.9" y="166.5">B</text>
<text x="58.9" y="167.9">A</text>
<text x="135.1" y="163.8">1</text>
<text x="135.1" y="165.2">2</text>
<text x="135.1" y="166.5">3</text>
<text x="135.1" y="167.9">4</text>
<text x="52.8" y="169.3">DI</text>
<text x="56.9" y="169.3">GND</text>
<text x="78.9" y="185.8">1</text>
<text x="78.9" y="187.1">2</text>
</g>
<g font-size="1.1">
<text x="257.8" y="191.5">All right reserved</text>
<text x="257.8" y="192.6">Confidential Material</text>
</g>
<g font-size="1">
<text x="28.8" y="1">5</text>
<text x="83.7" y="1">4</text>
<text x="138.6" y="1">3</text>
<text x="193.4" y="1">2</text>
<text x="248.3" y="1">1</text>
<text x=".4" y="27.9">D</text>
<text x="276.1" y="27.9">D</text>
<text x=".4" y="79.4">C</text>
<text x="276.1" y="79.4">C</text>
<text x=".4" y="130.8">B</text>
<text x="276.1" y="130.8">B</text>
<text x=".4" y="182.2">A</text>
<text x="276.1" y="182.2">A</text>
<text x="28.8" y="208.1">5</text>
<text x="83.7" y="208.1">4</text>
<text x="138.6" y="208.1">3</text>
<text x="193.4" y="208.1">2</text>
<text x="248.3" y="208.1">1</text>
</g>
</svg>
